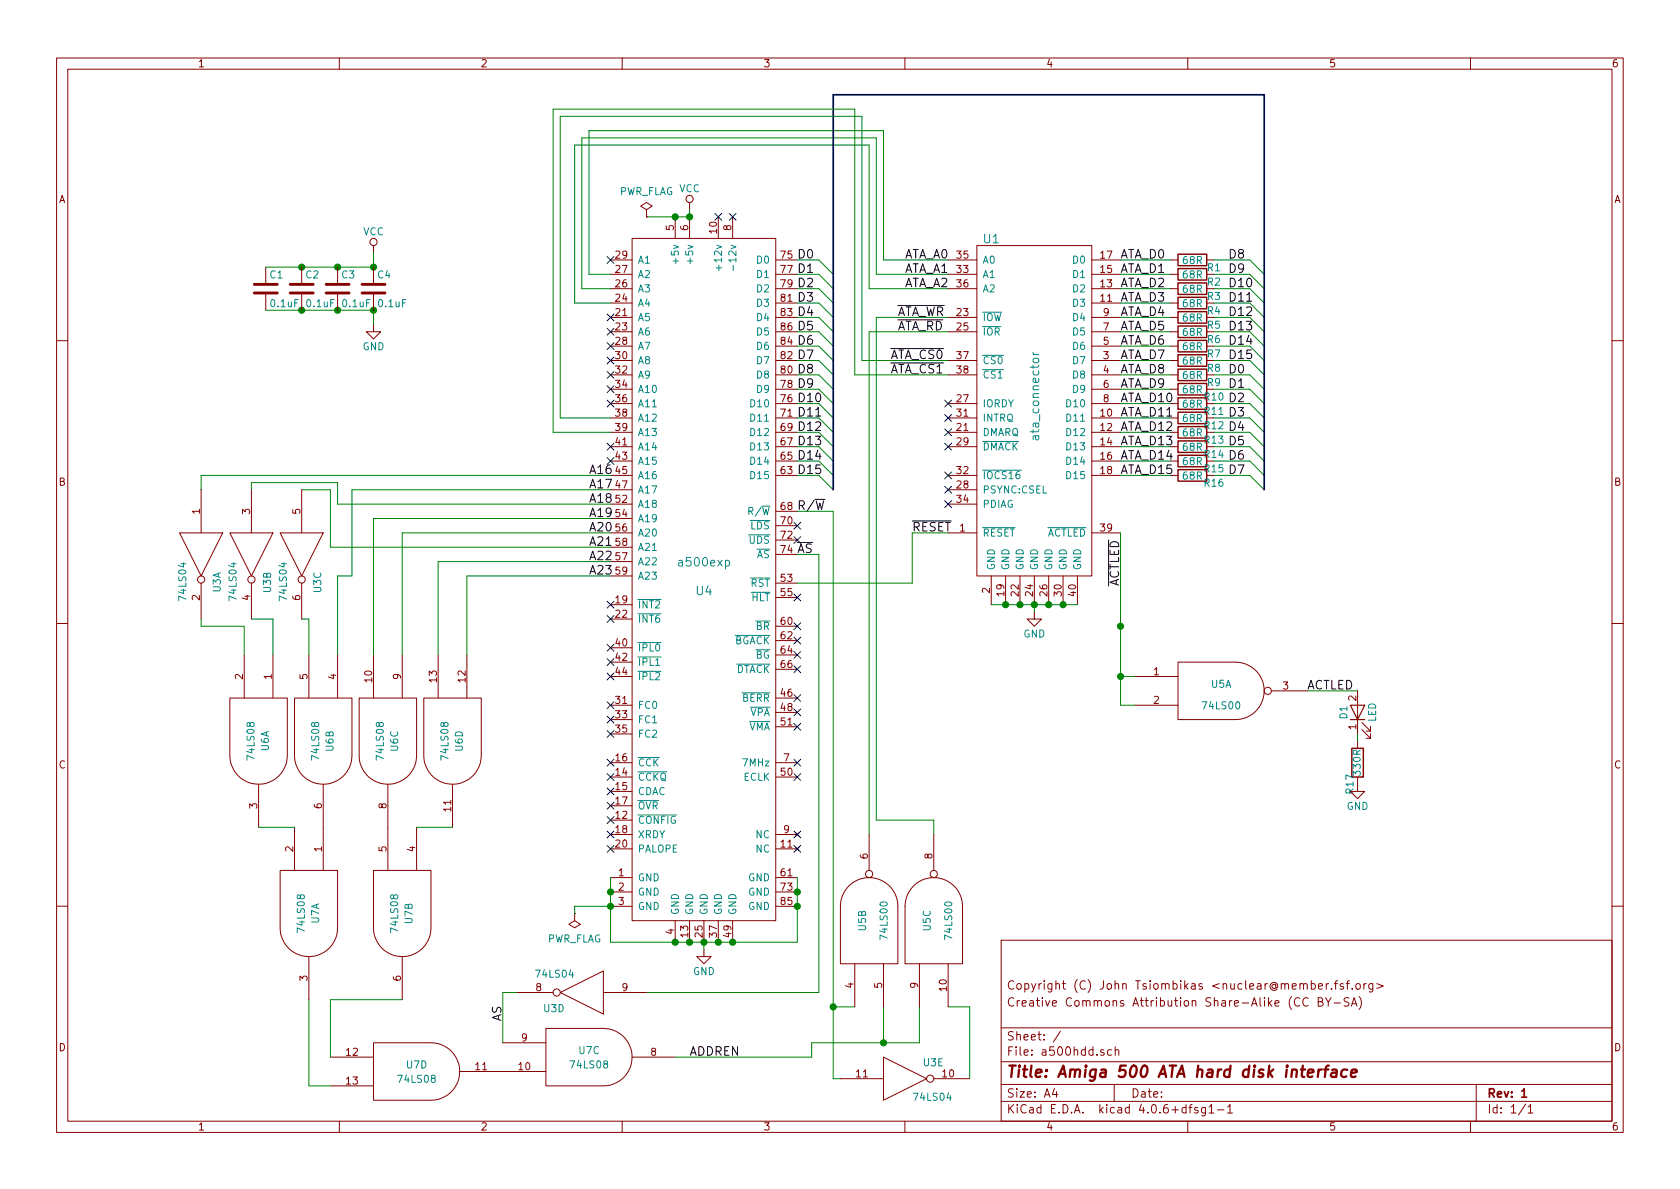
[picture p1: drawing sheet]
<svg xmlns="http://www.w3.org/2000/svg" width="297mm" height="210mm" viewBox="0 0 297 210" stroke-linecap="round" stroke-linejoin="round" font-family="sans-serif">
<g fill="none" stroke="#840000" stroke-width=".18">
<path d="M10 10.3h277v189.9h-277zM12 12.2h273v186.1h-273zM60 10.3v1.9M110 10.3v1.9M160 10.3v1.9M210 10.3v1.9M260 10.3v1.9M114.3 38.3h.1M114.3 37.1l1-.7-1-.6-1 .6 1 .7v1.2M119.4 38.3v3.9M121.9 35.8v1.3M121.9 38.3v3.9"/>
<path d="M127 38.3v3.9M129.5 38.3v3.9M47 47.2v2.8M47 52.1v2.8M53.3 47.2v2.8M53.3 52.1v2.8M59.7 47.2v2.8M59.7 52.1v2.8M66 57.4v1.3h1.3l-1.3 1.2-1.2-1.2h1.2M66 43.4v1.3M66 47.2v2.8M66 52.1v2.8"/>
<path d="M107.9 56.1h3.9M107.9 53.6h3.9M107.9 58.7h3.9M107.9 46h3.9M107.9 51h3.9M107.9 48.5h3.9M111.8 42.2h25.4v120.6h-25.4zM137.2 56.1h3.8M137.2 53.6h3.8M137.2 58.7h3.8M137.2 46h3.8M137.2 51h3.8"/>
<path d="M137.2 48.5h3.8M167.6 56.1h5.1M167.6 58.7h5.1M167.6 46h5.1M167.6 51h5.1M167.6 48.5h5.1M172.7 43.4h20.3v58.4h-20.3zM193 56.1h5.1M193 53.6h5.1M193 58.7h5.1M193 46h5.1M193 51h5.1"/>
<path d="M193 48.5h5.1M207 56.1h1.3M207 53.6h1.3M207 58.7h1.3M207 46h1.3M207 51h1.3M207 48.5h1.3M213.4 46h1.2M10 60.2h2M107.9 63.7h3.9M107.9 66.3h3.9M107.9 79h3.9"/>
<path d="M107.9 73.9h3.9M107.9 68.8h3.9M107.9 61.2h3.9M107.9 71.4h3.9M107.9 76.4h3.9M137.2 63.7h3.8M137.2 66.3h3.8M137.2 79h3.8M137.2 73.9h3.8M137.2 68.8h3.8M137.2 61.2h3.8M137.2 71.4h3.8"/>
<path d="M137.2 76.4h3.8M167.6 63.7h5.1M167.6 66.3h5.1M167.6 79h5.1M167.6 73.9h5.1M167.6 71.4h5.1M167.6 76.4h5.1M193 63.7h5.1M193 66.3h5.1M193 79h5.1M193 73.9h5.1M193 68.8h5.1"/>
<path d="M193 61.2h5.1M193 71.4h5.1M193 76.4h5.1M207 63.7h1.3M207 66.3h1.3M207 79h1.3M207 73.9h1.3M207 68.8h1.3M207 61.2h1.3M207 71.4h1.3M207 76.4h1.3M285 60.2h2"/>
<path d="M31.7 94.2h7.7l-3.8 7.6zM35.6 86.6v7.6M40.6 94.2h7.7l-3.9 7.6zM44.4 86.6v7.6M49.5 94.2h7.6l-3.8 7.6zM53.3 86.6v7.6M107.9 89.1h3.9M107.9 81.5h3.9M107.9 84.1h3.9M107.9 91.7h3.9M107.9 94.2h3.9M107.9 86.6h3.9"/>
<path d="M107.9 99.3h3.9M107.9 96.8h3.9M137.2 93h3.8M137.2 95.5h3.8M137.2 81.5h3.8M137.2 84.1h3.8M137.2 98h3.8M137.2 90.4h3.8M167.6 89.1h5.1M167.6 84.1h5.1M167.6 94.2h5.1M167.6 86.6h5.1"/>
<path d="M193 81.5h5.1M193 84.1h5.1M193 94.2h5.1M207 81.5h1.3M207 84.1h1.3M10 110.3h2M35.6 103.1v6.4M43.2 115.8v7.6M44.4 103.1v6.4M48.3 115.8v7.6M53.3 103.1v6.4M54.6 115.8v7.6"/>
<path d="M59.7 115.8v7.6M66 115.8v7.6M71.1 115.8v7.6M77.5 115.8v7.6M82.5 115.8v7.6M107.9 114.5h3.9M107.9 109.5h3.9M107.9 117.1h3.9M107.9 119.6h3.9M107.9 106.9h3.9M107.9 101.8h3.9M137.2 110.7h3.8"/>
<path d="M137.2 113.3h3.8M137.2 103.1h3.8M137.2 115.8h3.8M137.2 105.7h3.8M137.2 118.4h3.8M175.3 101.8v5.1M177.8 101.8v5.1M180.3 101.8v5.1M182.9 108.2v1.3h1.2l-1.2 1.2-1.3-1.2h1.3M182.9 101.8v5.1M185.4 101.8v5.1M188 101.8v5.1"/>
<path d="M190.5 101.8v5.1M200.7 119.6h7.6M208.3 117.1h10.1a5.1 5.1 0 0 1 5.1 5.1 5.1 5.1 0 0 1-5.1 5h-10.1zM285 110.3h2M40.6 133.6a5.1 5.1 0 0 0 5.1 5.1 5.1 5.1 0 0 0 5.1-5.1M40.6 133.6v-10.2h10.2v10.2M45.7 138.7v7.6M52.1 133.6a5.1 5.1 0 0 0 5 5.1 5.1 5.1 0 0 0 5.1-5.1M52.1 133.6v-10.2h10.1v10.2M57.1 138.7v15.2M63.5 133.6a5.1 5.1 0 0 0 5.1 5.1 5.1 5.1 0 0 0 5.1-5.1M63.5 133.6v-10.2h10.2v10.2"/>
<path d="M68.6 138.7v15.2M74.9 133.6a5.1 5.1 0 0 0 5.1 5.1 5.1 5.1 0 0 0 5.1-5.1M74.9 133.6v-10.2h10.2v10.2M80 138.7v7.6M107.9 134.9h3.9M107.9 137.4h3.9M107.9 124.7h3.9M107.9 127.2h3.9M107.9 139.9h3.9M107.9 129.8h3.9M137.2 134.9h3.8M137.2 137.4h3.8"/>
<path d="M137.2 128.5h3.8M137.2 123.4h3.8M137.2 126h3.8M200.7 124.7h7.6M224.8 122.2h6.3M240 137.4v2.5h1.3l-1.3 1.3-1.2-1.3h1.2M240 122.2v7.6M240 131.1v1.2M240.8 129l1.5 1.6v-.8v.8h-.7M240.8 127.8l1.5 1.5v-.8v.8h-.7M52.1 146.3v7.6M73.7 146.3v7.6"/>
<path d="M107.9 155.2h3.9M107.9 157.7h3.9M107.9 147.6h3.9M107.9 150.1h3.9M107.9 145h3.9M107.9 142.5h3.9M137.2 155.2h3.8M137.2 157.7h3.8M137.2 147.6h3.8M137.2 150.1h3.8M140.7 147.3l.6 .6M140.7 149.8l.6 .6"/>
<path d="M141.3 147.3l-.6 .6M141.3 149.8l-.6 .6M150.1 156.7a5.1 5.1 0 0 1 5.5-1.1 5.1 5.1 0 0 1 3.1 4.7v10.1h-10.1v-10.1a5.1 5.1 0 0 1 1.5-3.6zM153.7 147.6v6.3M161.5 156.7a5.1 5.1 0 0 1 5.5-1.1 5.1 5.1 0 0 1 3.2 4.7v10.1h-10.2v-10.1a5.1 5.1 0 0 1 1.5-3.6zM165.1 147.6v6.3M10 160.2h2M49.5 164.1a5.1 5.1 0 0 0 5.1 5.1 5.1 5.1 0 0 0 5.1-5.1M49.5 164.1v-10.2h10.2v10.2M54.6 169.2v7.6M66 164.1a5.1 5.1 0 0 0 5.1 5.1 5.1 5.1 0 0 0 5.1-5.1M66 164.1v-10.2h10.2v10.2"/>
<path d="M71.1 169.2v7.6M91.4 175.5h6.4M99.1 175.5l7.6-3.8v7.6zM101.6 161.5h.1M101.6 161.5v1.3l1 .6-1 .7-1-.7 1-.6M106.7 175.5h7.6M107.9 160.3h3.9M119.4 162.8v3.8M121.9 162.8v3.8M124.5 167.9v1.3h1.2l-1.2 1.2-1.3-1.2h1.3M124.5 162.8v3.8M127 162.8v3.8"/>
<path d="M129.5 162.8v3.8M137.2 160.3h3.8M151.1 170.4v7.6M156.2 170.4v7.6M162.6 170.4v7.6M167.6 170.4v7.6M177 166.3h108v32h-108zM229.8 176.6a.7 .7 0 0 0-.9 .2 .7 .7 0 0 0 .1 .9 .55 .55 0 0 0 .8 .1M231.3 176.6a.7 .7 0 0 0-.9 .2 .7 .7 0 0 0 .1 .9 .55 .55 0 0 0 .8 .1M233.1 177.1h.5l.2-.1 .1-.3-.3-.3h-.5v1.5h.6l.2-.3a.41 .41 0 0 0-.3-.5M233.1 174.4l.7-.1v-.3l-.5-.1-.2 .2 .1 .7h.6M234.4 176.4l.4 .8 .6-.8"/>
<path d="M234.5 173.9v1M234.8 177.2v.7M234.9 173.9l-.4 .3M235.4 174.8v.1M235.9 177.4h1.1M235.9 173.9h.6M236.5 173.4l-.4 .3v1.2M237.5 174a.37 .37 0 0 0-.6 .1l.1 .3 .5 .1 .1 .1-.2 .3-.5-.1M238 173.9h.6M238.5 176.5l-.6-.1-.3 .3 .1 .3 .7 .4v.4a.62 .62 0 0 1-.8 0M238.6 173.4l-.4 .3v1.2M238.9 177.9l.5-1.5 .5 1.5"/>
<path d="M239.1 177.5h.7M239.1 174.8v.1M239.8 174.1l.2-.2 .4 .2 .1 .5-.1 .2-.4 .1-.2-.1zM240.3 176.2a1.71 1.71 0 0 1 0 2.3M241.1 173.9v1M241.6 173.9l-.5 .3M242.7 173.9v1.4l-.3 .1h-.3M242.7 174l-.4-.1-.3 .3 .1 .6 .2 .1 .4-.1M243.4 173.9l1.2 .5-1.2 .4M285 160.2h2M58.4 186.9h7.6M58.4 192h7.6"/>
<path d="M60 198.3v1.9M76.2 184.4h-10.2v10.2h10.2M76.3 184.4a5.1 5.1 0 0 1 5 5.1 5.1 5.1 0 0 1-5 5.1M81.3 189.5h15.2M88.9 184.4h7.6M106.7 181.9h-10.2v10.1h10.2M106.7 181.9a5.1 5.1 0 0 1 5.1 5 5.1 5.1 0 0 1-5.1 5.1M110 198.3v1.9M111.8 186.9h7.6M148.6 190.7h7.6M156.2 186.9l7.6 3.8-7.6 3.9zM160 198.3v1.9"/>
<path d="M165.1 190.7h6.3M177 194.8h108M177 191.8h108M177 187.8h108M177 181.8h108M186.4 192.5l-.3 1h.9M186.8 193v1M187.5 182.3l-1.3 2M195.2 185.7a.37 .37 0 0 0-.6 .1l.1 .2 .5 .2v.1l-.2 .3-.4-.1M196.5 185.7l-.4-.1-.3 .3 .1 .6 .2 .1 .4-.1M197 191.8v3M197.2 185.7l.2-.1 .4 .1v.9"/>
<path d="M197.2 185.1v1.5M210 198.3v1.9M210.2 195.8h.6M210.8 195.3l-.4 .2v1.3M211.8 195.9a.37 .37 0 0 0-.6 .1l.1 .3 .5 .1 .1 .1-.3 .3-.4-.1M213.1 195.8v1.4l-.2 .1h-.4M213.1 195.9l-.4-.1-.3 .3 .1 .6 .2 .1 .4-.1M213.8 195.8l.4-.5v1.5M213.8 196.8h.8M215.3 196.3h1.1M217 195.8l.5-.5v1.5M217 196.8h.9"/>
<path d="M260 198.3v1.9M261 191.8v6.5M269.7 195.2l-1.2 2M270.2 195.8l.4-.5v1.5M270.2 196.8h.8"/>
<circle cx="121.9" cy="35.2" r=".63"/>
<circle cx="66" cy="42.8" r=".63"/>
<circle cx="35.6" cy="102.5" r=".63"/>
<circle cx="44.4" cy="102.5" r=".63"/>
<circle cx="53.3" cy="102.5" r=".63"/>
<circle cx="224.2" cy="122.2" r=".63"/>
<circle cx="153.7" cy="154.6" r=".63"/>
<circle cx="165.1" cy="154.6" r=".63"/>
<circle cx="98.4" cy="175.5" r=".63"/>
<circle cx="164.5" cy="190.7" r=".63"/>
</g>
<path d="M269.1 194h.8" fill="none" stroke="#840000" stroke-width=".3"/>
<path d="M233.1 189.1l-.1 1.3M233.7 189.1a.54 .54 0 0 0-.6 .4M234.1 189.1h.8M234.9 188.4l-.3 .1-.2 .2-.2 1.7M235.5 189.2h.8l-.1 1.2M236.3 189.6l-.7 .1a.4 .4 0 0 0-.3 .3 .4 .4 0 0 0 .3 .4l.6-.1M238.2 189.2a.7 .7 0 0 0-1 .3v.8l.3 .1 .5-.1M238.9 189.8l1-.2-.1-.4-.6-.1-.3 .3v.9l.2 .1 .6-.1" fill="none" stroke="#840000" stroke-width=".41"/>
<g fill="none" stroke="#008484" stroke-width=".18">
<path d="M127.1 46.9v.9M129.6 46.9v.9M173.7 55.2h3.4M173.7 57.8h3.2M173.7 62.8h3.7M173.7 65.4h3.7M173.7 78.1h6.4M182.7 62.3v.3l.3 .1M182.7 62.7h1M132.3 94.6h3.8M132.6 92h3.5M173.7 93.3h5.8"/>
<path d="M173.7 83.2h6.9M185.3 93.3h6.7M112.8 113.6h4.1M112.8 108.6h4.1M112.8 116.2h4.1M112.8 118.7h4.1M112.8 106h4.1M130 112.4h6.1M130.3 117.4h5.8M132.7 102.2h3.4M132.8 104.7h3.3M112.8 136.5h5.1"/>
<path d="M112.8 134h3.8M131.2 122.5h4.9M132.5 127.6h3.6M132.7 125.1h3.4M112.8 144.1h6.9M112.8 141.6h3.7"/>
</g>
<g fill="none" stroke="#000084" stroke-width=".18">
<path d="M126.4 37.7l1.2 1.3M127.6 37.7l-1.2 1.3M128.9 37.7l1.2 1.3M130.1 37.7l-1.2 1.3M107.3 45.4l1.3 1.2M107.3 55.5l1.3 1.2M107.3 58.1l1.3 1.2M108.6 45.4l-1.3 1.2M108.6 55.5l-1.3 1.2M108.6 58.1l-1.3 1.2M107.3 60.6l1.3 1.2M107.3 63.1l1.3 1.3"/>
<path d="M107.3 65.7l1.3 1.2M107.3 68.2l1.3 1.2M107.3 70.8l1.3 1.2M107.3 78.4l1.3 1.2M108.6 60.6l-1.3 1.2M108.6 63.1l-1.3 1.3M108.6 65.7l-1.3 1.2M108.6 68.2l-1.3 1.2M108.6 70.8l-1.3 1.2M108.6 78.4l-1.3 1.2M167 70.8l1.2 1.2M167 73.3l1.2 1.2"/>
<path d="M167 75.8l1.2 1.3M167 78.4l1.2 1.2M168.2 70.8l-1.2 1.2M168.2 73.3l-1.2 1.2M168.2 75.8l-1.2 1.3M168.2 78.4l-1.2 1.2M107.3 80.9l1.3 1.2M108.6 80.9l-1.3 1.2M140.4 92.3l1.2 1.3M140.4 94.9l1.2 1.2M141.6 92.3l-1.2 1.3M141.6 94.9l-1.2 1.2"/>
<path d="M167 83.5l1.2 1.2M167 86l1.2 1.2M167 88.5l1.2 1.3M168.2 83.5l-1.2 1.2M168.2 86l-1.2 1.2M168.2 88.5l-1.2 1.3M107.3 106.3l1.3 1.2M107.3 108.9l1.3 1.2M107.3 113.9l1.3 1.3M107.3 116.5l1.3 1.2M107.3 119l1.3 1.2M108.6 106.3l-1.3 1.2"/>
<path d="M108.6 108.9l-1.3 1.2M108.6 113.9l-1.3 1.3M108.6 116.5l-1.3 1.2M108.6 119l-1.3 1.2M140.4 105l1.2 1.3M140.4 110.1l1.2 1.2M140.4 112.7l1.2 1.2M140.4 115.2l1.2 1.2M140.4 117.7l1.2 1.3M141.6 110.1l-1.2 1.2M141.6 112.7l-1.2 1.2M141.6 115.2l-1.2 1.2"/>
<path d="M141.6 105l-1.2 1.3M141.6 117.7l-1.2 1.3M107.3 124.1l1.3 1.2M107.3 126.6l1.3 1.3M107.3 129.2l1.3 1.2M107.3 134.3l1.3 1.2M107.3 136.8l1.3 1.2M107.3 139.3l1.3 1.3M108.6 124.1l-1.3 1.2M108.6 126.6l-1.3 1.3M108.6 129.2l-1.3 1.2M108.6 134.3l-1.3 1.2"/>
<path d="M108.6 136.8l-1.3 1.2M108.6 139.3l-1.3 1.3M140.4 134.3l1.2 1.2M140.4 136.8l1.2 1.2M140.4 122.8l1.2 1.2M140.4 125.4l1.2 1.2M140.4 127.9l1.2 1.2M141.6 134.3l-1.2 1.2M141.6 136.8l-1.2 1.2M141.6 122.8l-1.2 1.2M141.6 125.4l-1.2 1.2M141.6 127.9l-1.2 1.2"/>
<path d="M107.3 141.9l1.3 1.2M107.3 144.4l1.3 1.2M107.3 147l1.3 1.2M107.3 149.5l1.3 1.2M108.6 141.9l-1.3 1.2M108.6 144.4l-1.3 1.2M108.6 147l-1.3 1.2M108.6 149.5l-1.3 1.2M140.4 147l1.2 1.2M140.4 149.5l1.2 1.2M141.6 147l-1.2 1.2M141.6 149.5l-1.2 1.2"/>
</g>
<path d="M158.7 54h8.3M158.7 56.6h8M157.5 61.6h9.3M157.5 64.2h9.3M144.1 88.3h1.7M161.3 92.1h6.9M196 95.5v8.1" fill="none" stroke="#000" stroke-width=".18"/>
<g fill="none" stroke="#008400" stroke-width=".18">
<path d="M121.9 37.1v1.2h-7.6M47 54.9h19v2.5M66 44.7v2.5h-19M141 46h3.8l2.5 2.5M141 48.5h3.8l2.5 2.5M141 51h3.8l2.5 2.6M141 53.6h3.8l2.5 2.5M141 56.1h3.8l2.5 2.6M141 58.7h3.8l2.5 2.5M167.6 46h-11.4v-22.9h-52.1v25.4h3.8M167.6 48.5h-12.7v-24.1h-52v26.6h5M167.6 51h-13.9v-25.4h-52.1v28h6.3"/>
<path d="M167.6 56.1h-12.7v88.9h10.2v2.6M167.6 58.7h-13.9v88.9M198.1 46h8.9M198.1 48.5h8.9M198.1 51h8.9M198.1 53.6h8.9M198.1 56.1h8.9M198.1 58.7h8.9M214.6 46h6.4l2.5 2.5M214.6 48.5h6.4l2.5 2.5M214.6 51h6.4l2.5 2.6M214.6 53.6h6.4l2.5 2.5"/>
<path d="M214.6 56.1h6.4l2.5 2.6M214.6 58.7h6.4l2.5 2.5M141 61.2h3.8l2.5 2.5M141 63.7h3.8l2.5 2.6M141 66.3h3.8l2.5 2.5M141 68.8h3.8l2.5 2.6M141 71.4h3.8l2.5 2.5M141 73.9h3.8l2.5 2.5M141 76.4h3.8l2.5 2.6M141 79h3.8l2.5 2.5M167.6 63.7h-15.2v-43.1h-53.3v53.3h8.8M167.6 66.3h-16.5v-47h-53.3v57.1h10.1"/>
<path d="M198.1 61.2h8.9M198.1 63.7h8.9M198.1 66.3h8.9M198.1 68.8h8.9M198.1 71.4h8.9M198.1 73.9h8.9M198.1 76.4h8.9M198.1 79h8.9M214.6 61.2h6.4l2.5 2.5M214.6 63.7h6.4l2.5 2.6M214.6 66.3h6.4l2.5 2.5M214.6 68.8h6.4l2.5 2.6"/>
<path d="M214.6 71.4h6.4l2.5 2.5M214.6 73.9h6.4l2.5 2.5M214.6 76.4h6.4l2.5 2.6M214.6 79h6.4l2.5 2.5M44.4 86.6v-1.3h15.3v3.8h48.2M53.3 86.6h5.1v10.2h49.5M107.9 84.1h-72.3v2.5M107.9 86.6h-45.7v15.2h-2.5v14M107.9 91.7h-41.9v24.1M107.9 94.2h-36.8v21.6M107.9 99.3h-30.4v16.5M141 81.5h3.8l2.5 2.6"/>
<path d="M141 84.1h3.8l2.5 2.5M141 90.4h6.3v100.3h1.3M141 98h3.8v77.5h-30.5M167.6 94.2h-6.3v8.9h-20.3M198.1 81.5h8.9M198.1 84.1h8.9M198.1 94.2v30.5h2.6M214.6 81.5h6.4l2.5 2.6M214.6 84.1h6.4l2.5 2.5M35.6 109.5v1.2h7.6v5.1M44.4 109.5h3.9v6.3M53.3 109.5h1.3v6.3"/>
<path d="M107.9 101.8h-25.4v14M175.3 106.9h15.2M182.9 106.9v1.3M198.1 119.6h2.6M231.1 122.2h8.9M240 129.8v1.3M45.7 146.3h6.4M73.7 146.3h6.3M107.9 155.2v11.4h33.1v-11.4M54.6 176.8v15.2h3.8M71.1 176.8h-12.7v10.1M91.4 175.5h-2.5v8.9"/>
<path d="M107.9 160.3h-6.3v1.2M124.5 166.6v1.3M147.3 178h3.8M156.2 178v6.4M162.6 178v6.4h-19.1v2.5h-24.1M167.6 178h3.8v12.7"/>
</g>
<g fill="#008400" stroke="#008400" stroke-width=".25">
<circle cx="177.8" cy="106.9" r=".51"/>
<circle cx="180.3" cy="106.9" r=".51"/>
<circle cx="182.9" cy="106.9" r=".51"/>
<circle cx="185.4" cy="106.9" r=".51"/>
<circle cx="188" cy="106.9" r=".51"/>
<circle cx="108" cy="157.7" r=".51"/>
<circle cx="108" cy="160.3" r=".51"/>
<circle cx="119.4" cy="166.6" r=".51"/>
<circle cx="121.9" cy="166.6" r=".51"/>
<circle cx="124.5" cy="166.6" r=".51"/>
<circle cx="127" cy="166.6" r=".51"/>
<circle cx="129.5" cy="166.6" r=".51"/>
<circle cx="141" cy="160.3" r=".51"/>
<circle cx="141" cy="157.7" r=".51"/>
<circle cx="156.2" cy="184.4" r=".51"/>
<circle cx="147.3" cy="178" r=".51"/>
<circle cx="121.9" cy="38.3" r=".51"/>
<circle cx="198.1" cy="119.6" r=".51"/>
<circle cx="198.1" cy="110.7" r=".51"/>
<circle cx="119.4" cy="38.3" r=".51"/>
<circle cx="59.7" cy="47.2" r=".51"/>
<circle cx="53.3" cy="47.2" r=".51"/>
<circle cx="66" cy="47.2" r=".51"/>
<circle cx="53.3" cy="54.9" r=".51"/>
<circle cx="59.7" cy="54.9" r=".51"/>
<circle cx="66" cy="54.9" r=".51"/>
</g>
<g fill="none" stroke="#840000" stroke-width=".25">
<path d="M208.3 45h5.1v2h-5.1zM208.3 47.5h5.1v2h-5.1zM208.3 50h5.1v2.1h-5.1zM208.3 52.6h5.1v2h-5.1zM208.3 55.1h5.1v2h-5.1zM208.3 57.7h5.1v2h-5.1zM208.3 60.2h5.1v2h-5.1zM208.3 62.7h5.1v2.1h-5.1zM208.3 65.3h5.1v2h-5.1zM208.3 67.8h5.1v2h-5.1zM208.3 70.4h5.1v2h-5.1zM208.3 72.9h5.1v2h-5.1z"/>
<path d="M208.3 75.4h5.1v2.1h-5.1zM208.3 78h5.1v2h-5.1zM208.3 80.5h5.1v2h-5.1zM208.3 83.1h5.1v2h-5.1zM239 132.3h2v5.1h-2z"/>
</g>
<path d="M147.3 86.6v-69.8h76.2v69.8" fill="none" stroke="#000084" stroke-width=".3"/>
<path d="M238.8 124.7h2.5l-1.3 2.5zM238.8 127.2h2.5" fill="none" stroke="#840000" stroke-width=".2"/>
<path d="M45 51.8h4M45 50.3h4M51.3 51.8h4.1M51.3 50.3h4.1M57.7 51.8h4M57.7 50.3h4M64 51.8h4.1M64 50.3h4.1" fill="none" stroke="#840000" stroke-width=".51"/>
<text font-size="2.8" fill="#840000" x="178" y="190.5">Title: Amiga 500 ATA hard disk interface</text>
<g font-size="2.1">
<text x="141" y="45.7">D0</text>
<text x="160" y="45.7">ATA_A0</text>
<text x="198.1" y="45.7">ATA_D0</text>
<text x="217.2" y="45.7">D8</text>
<text x="141" y="48.3">D1</text>
<text x="141" y="50.8">D2</text>
<text x="141" y="53.3">D3</text>
<text x="160" y="48.3">ATA_A1</text>
<text x="160" y="50.8">ATA_A2</text>
<text x="198.1" y="48.3">ATA_D1</text>
<text x="198.1" y="50.8">ATA_D2</text>
<text x="198.1" y="53.3">ATA_D3</text>
<text x="217.2" y="48.3">D9</text>
<text x="217.2" y="50.8">D10</text>
<text x="217.2" y="53.3">D11</text>
<text x="141" y="55.9">D4</text>
<text x="141" y="58.4">D5</text>
<text x="158.7" y="55.9">ATA_WR</text>
<text x="158.7" y="58.4">ATA_RD</text>
<text x="198.1" y="55.9">ATA_D4</text>
<text x="198.1" y="58.4">ATA_D5</text>
<text x="217.2" y="55.9">D12</text>
<text x="217.2" y="58.4">D13</text>
<text x="141" y="61">D6</text>
<text x="141" y="63.5">D7</text>
<text x="157.5" y="63.5">ATA_CS0</text>
<text x="198.1" y="61">ATA_D6</text>
<text x="198.1" y="63.5">ATA_D7</text>
<text x="217.2" y="61">D14</text>
<text x="217.2" y="63.5">D15</text>
<text x="141" y="66">D8</text>
<text x="141" y="68.6">D9</text>
<text x="141" y="71.1">D10</text>
<text x="157.5" y="66">ATA_CS1</text>
<text x="198.1" y="66">ATA_D8</text>
<text x="198.1" y="68.6">ATA_D9</text>
<text x="198.1" y="71.1">ATA_D10</text>
<text x="217.2" y="66">D0</text>
<text x="217.2" y="68.6">D1</text>
<text x="217.2" y="71.1">D2</text>
<text x="141" y="73.7">D11</text>
<text x="141" y="76.2">D12</text>
<text x="198.1" y="73.7">ATA_D11</text>
<text x="198.1" y="76.2">ATA_D12</text>
<text x="217.2" y="73.7">D3</text>
<text x="217.2" y="76.2">D4</text>
<text x="104.1" y="83.8">A16</text>
<text x="141" y="78.7">D13</text>
<text x="141" y="81.3">D14</text>
<text x="141" y="83.8">D15</text>
<text x="198.1" y="78.7">ATA_D13</text>
<text x="198.1" y="81.3">ATA_D14</text>
<text x="198.1" y="83.8">ATA_D15</text>
<text x="217.2" y="78.7">D5</text>
<text x="217.2" y="81.3">D6</text>
<text x="217.2" y="83.8">D7</text>
<text x="104.1" y="86.4">A17</text>
<text x="104.1" y="88.9">A18</text>
<text x="104.1" y="91.4">A19</text>
<text x="104.1" y="94">A20</text>
<text x="141" y="90.2">R/W</text>
<text x="161.3" y="94">RESET</text>
<text x="104.1" y="96.5">A21</text>
<text x="104.1" y="99.1">A22</text>
<text x="104.1" y="101.6">A23</text>
<text x="141" y="97.8">AS</text>
<text x="197.9" y="104.1" transform="rotate(-90 197.9 104.1)">ACTLED</text>
<text x="231.1" y="121.9">ACTLED</text>
<text x="88.6" y="180.6" transform="rotate(-90 88.6 180.6)">AS</text>
<text x="121.9" y="186.7">ADDREN</text>
</g>
<g font-size="2.1" fill="#008484">
<text x="173.9" y="43">U1</text>
<text x="183.7" y="77.3" transform="rotate(-90 183.7 77.3)">ata_connector</text>
<text x="120.3" y="100.2">a500exp</text>
<text x="123.1" y="105.3">U4</text>
</g>
<g font-size="2.1" fill="#840000">
<text x="178" y="178">Creative Commons Attribution Share-Alike (CC BY-SA)</text>
<text x="178" y="175">Copyright (C) John Tsiombikas &lt;nuclear@member.fsf.org&gt;</text>
<text x="178" y="184">Sheet: /</text>
<text x="178" y="186.7">File: a500hdd.sch</text>
<text x="178" y="196.9">KiCad E.D.A. kicad 4.0.6+dfsg1-1</text>
<text x="178" y="194.1">Size: A4</text>
<text x="200" y="194.1">Date:</text>
<text x="263" y="194.1">Rev: 1</text>
<text x="263" y="196.9">Id: 1/1</text>
</g>
<g font-size="1.8" fill="#840000">
<text x="35" y="11.9">1</text>
<text x="85" y="11.9">2</text>
<text x="135" y="11.9">3</text>
<text x="185" y="11.9">4</text>
<text x="235" y="11.9">5</text>
<text x="285" y="11.9">6</text>
<text x="10.4" y="35.9">A</text>
<text x="285.4" y="35.9">A</text>
<text x="119.1" y="40.7" transform="rotate(-90 119.1 40.7)">5</text>
<text x="121.7" y="40.7" transform="rotate(-90 121.7 40.7)">6</text>
<text x="126.7" y="41.2" transform="rotate(-90 126.7 41.2)">10</text>
<text x="129.3" y="40.7" transform="rotate(-90 129.3 40.7)">8</text>
<text x="108.9" y="45.7">29</text>
<text x="138.1" y="45.7">75</text>
<text x="169.2" y="45.7">35</text>
<text x="194.6" y="45.7">17</text>
<text x="213.5" y="47.9">R1</text>
<text x="108.9" y="53.3">24</text>
<text x="108.9" y="50.8">26</text>
<text x="108.9" y="48.3">27</text>
<text x="138.1" y="53.3">81</text>
<text x="138.1" y="48.3">77</text>
<text x="138.1" y="50.8">79</text>
<text x="169.2" y="48.3">33</text>
<text x="169.2" y="50.8">36</text>
<text x="194.6" y="53.3">11</text>
<text x="194.6" y="50.8">13</text>
<text x="194.6" y="48.3">15</text>
<text x="213.5" y="50.5">R2</text>
<text x="213.5" y="53">R3</text>
<text x="108.9" y="55.9">21</text>
<text x="108.9" y="58.4">23</text>
<text x="138.1" y="55.9">83</text>
<text x="138.1" y="58.4">86</text>
<text x="169.2" y="55.9">23</text>
<text x="169.2" y="58.4">25</text>
<text x="195.1" y="58.4">7</text>
<text x="195.1" y="55.9">9</text>
<text x="213.5" y="55.6">R4</text>
<text x="213.5" y="58.1">R5</text>
<text x="108.9" y="63.5">30</text>
<text x="108.9" y="61">28</text>
<text x="138.1" y="63.5">82</text>
<text x="138.1" y="61">84</text>
<text x="169.2" y="63.5">37</text>
<text x="195.1" y="63.5">3</text>
<text x="195.1" y="61">5</text>
<text x="213.5" y="60.6">R6</text>
<text x="213.5" y="63.2">R7</text>
<text x="213.5" y="65.7">R8</text>
<text x="108.9" y="66">32</text>
<text x="108.9" y="68.6">34</text>
<text x="108.9" y="71.1">36</text>
<text x="138.1" y="66">80</text>
<text x="138.1" y="71.1">76</text>
<text x="138.1" y="68.6">78</text>
<text x="169.2" y="71.1">27</text>
<text x="169.2" y="66">38</text>
<text x="195.1" y="66">4</text>
<text x="195.1" y="68.6">6</text>
<text x="195.1" y="71.1">8</text>
<text x="213" y="70.8">R10</text>
<text x="213.5" y="68.3">R9</text>
<text x="108.9" y="73.7">38</text>
<text x="108.9" y="76.2">39</text>
<text x="138.1" y="73.7">71</text>
<text x="138.1" y="76.2">69</text>
<text x="169.2" y="76.2">21</text>
<text x="169.2" y="73.7">31</text>
<text x="194.6" y="73.7">10</text>
<text x="194.6" y="76.2">12</text>
<text x="213" y="73.3">R11</text>
<text x="213" y="75.9">R12</text>
<text x="108.9" y="78.7">41</text>
<text x="108.9" y="81.3">43</text>
<text x="108.9" y="83.8">45</text>
<text x="138.1" y="83.8">63</text>
<text x="138.1" y="81.3">65</text>
<text x="138.1" y="78.7">67</text>
<text x="169.2" y="83.8">32</text>
<text x="169.2" y="78.7">29</text>
<text x="194.6" y="78.7">14</text>
<text x="194.6" y="81.3">16</text>
<text x="194.6" y="83.8">18</text>
<text x="213" y="78.4">R13</text>
<text x="213" y="81">R14</text>
<text x="213" y="83.5">R15</text>
<text x="10.4" y="85.9">B</text>
<text x="108.9" y="88.9">52</text>
<text x="108.9" y="86.4">47</text>
<text x="169.2" y="88.9">34</text>
<text x="169.2" y="86.4">28</text>
<text x="285.4" y="85.9">B</text>
<text x="35.3" y="90.9" transform="rotate(-90 35.3 90.9)">1</text>
<text x="44.2" y="90.9" transform="rotate(-90 44.2 90.9)">3</text>
<text x="53.1" y="90.9" transform="rotate(-90 53.1 90.9)">5</text>
<text x="108.9" y="91.4">54</text>
<text x="108.9" y="94">56</text>
<text x="138.1" y="92.7">70</text>
<text x="138.1" y="95.2">72</text>
<text x="138.1" y="90.2">68</text>
<text x="169.7" y="94">1</text>
<text x="194.6" y="94">39</text>
<text x="108.9" y="99.1">57</text>
<text x="108.9" y="96.5">58</text>
<text x="108.9" y="101.6">59</text>
<text x="138.1" y="97.8">74</text>
<text x="35.3" y="106.1" transform="rotate(-90 35.3 106.1)">2</text>
<text x="44.2" y="106.1" transform="rotate(-90 44.2 106.1)">4</text>
<text x="53.1" y="106.1" transform="rotate(-90 53.1 106.1)">6</text>
<text x="108.9" y="106.7">19</text>
<text x="138.1" y="102.9">53</text>
<text x="138.1" y="105.4">55</text>
<text x="175" y="104.9" transform="rotate(-90 175 104.9)">2</text>
<text x="177.5" y="105.4" transform="rotate(-90 177.5 105.4)">19</text>
<text x="180.1" y="105.4" transform="rotate(-90 180.1 105.4)">22</text>
<text x="182.6" y="105.4" transform="rotate(-90 182.6 105.4)">24</text>
<text x="185.2" y="105.4" transform="rotate(-90 185.2 105.4)">26</text>
<text x="187.7" y="105.4" transform="rotate(-90 187.7 105.4)">30</text>
<text x="190.2" y="105.4" transform="rotate(-90 190.2 105.4)">40</text>
<text x="108.9" y="109.2">22</text>
<text x="138.1" y="110.5">60</text>
<text x="138.1" y="113">62</text>
<text x="108.9" y="114.3">40</text>
<text x="108.9" y="116.8">42</text>
<text x="108.9" y="119.4">44</text>
<text x="138.1" y="115.6">64</text>
<text x="138.1" y="118.1">66</text>
<text x="204" y="119.4">1</text>
<text x="42.9" y="120.1" transform="rotate(-90 42.9 120.1)">2</text>
<text x="48" y="120.1" transform="rotate(-90 48 120.1)">1</text>
<text x="54.4" y="120.1" transform="rotate(-90 54.4 120.1)">5</text>
<text x="59.4" y="120.1" transform="rotate(-90 59.4 120.1)">4</text>
<text x="65.8" y="120.6" transform="rotate(-90 65.8 120.6)">10</text>
<text x="70.9" y="120.1" transform="rotate(-90 70.9 120.1)">9</text>
<text x="77.2" y="120.6" transform="rotate(-90 77.2 120.6)">13</text>
<text x="82.3" y="120.6" transform="rotate(-90 82.3 120.6)">12</text>
<text x="108.9" y="124.5">31</text>
<text x="138.1" y="123.2">46</text>
<text x="138.1" y="125.7">48</text>
<text x="204" y="124.5">2</text>
<text x="226.8" y="121.9">3</text>
<text x="239.8" y="123.9" transform="rotate(-90 239.8 123.9)">2</text>
<text x="108.9" y="127">33</text>
<text x="108.9" y="129.5">35</text>
<text x="138.1" y="128.3">51</text>
<text x="239.8" y="129" transform="rotate(-90 239.8 129)">1</text>
<text x="10.4" y="135.9">C</text>
<text x="108.9" y="137.2">14</text>
<text x="108.9" y="134.6">16</text>
<text x="138.1" y="137.2">50</text>
<text x="138.6" y="134.6">7</text>
<text x="285.4" y="135.9">C</text>
<text x="45.5" y="143" transform="rotate(-90 45.5 143)">3</text>
<text x="56.9" y="143" transform="rotate(-90 56.9 143)">6</text>
<text x="68.3" y="143" transform="rotate(-90 68.3 143)">8</text>
<text x="79.8" y="143.5" transform="rotate(-90 79.8 143.5)">11</text>
<text x="108.9" y="139.7">15</text>
<text x="108.9" y="142.2">17</text>
<text x="108.9" y="149.9">20</text>
<text x="108.9" y="144.8">12</text>
<text x="108.9" y="147.3">18</text>
<text x="138.1" y="149.9">11</text>
<text x="138.6" y="147.3">9</text>
<text x="51.8" y="150.6" transform="rotate(-90 51.8 150.6)">2</text>
<text x="56.9" y="150.6" transform="rotate(-90 56.9 150.6)">1</text>
<text x="68.3" y="150.6" transform="rotate(-90 68.3 150.6)">5</text>
<text x="73.4" y="150.6" transform="rotate(-90 73.4 150.6)">4</text>
<text x="109.4" y="154.9">1</text>
<text x="138.1" y="154.9">61</text>
<text x="153.4" y="151.9" transform="rotate(-90 153.4 151.9)">6</text>
<text x="164.8" y="151.9" transform="rotate(-90 164.8 151.9)">8</text>
<text x="109.4" y="157.5">2</text>
<text x="109.4" y="160">3</text>
<text x="138.1" y="157.5">73</text>
<text x="138.1" y="160">85</text>
<text x="119.1" y="165.2" transform="rotate(-90 119.1 165.2)">4</text>
<text x="121.7" y="165.7" transform="rotate(-90 121.7 165.7)">13</text>
<text x="124.2" y="165.7" transform="rotate(-90 124.2 165.7)">25</text>
<text x="126.7" y="165.7" transform="rotate(-90 126.7 165.7)">37</text>
<text x="129.3" y="165.7" transform="rotate(-90 129.3 165.7)">49</text>
<text x="54.4" y="173.5" transform="rotate(-90 54.4 173.5)">3</text>
<text x="70.9" y="173.5" transform="rotate(-90 70.9 173.5)">6</text>
<text x="94.8" y="175.3">8</text>
<text x="110" y="175.3">9</text>
<text x="150.9" y="174.7" transform="rotate(-90 150.9 174.7)">4</text>
<text x="156" y="174.7" transform="rotate(-90 156 174.7)">5</text>
<text x="162.3" y="174.7" transform="rotate(-90 162.3 174.7)">9</text>
<text x="167.4" y="175.2" transform="rotate(-90 167.4 175.2)">10</text>
<text x="10.4" y="185.9">D</text>
<text x="92.2" y="184.1">9</text>
<text x="285.4" y="185.9">D</text>
<text x="61.3" y="186.7">12</text>
<text x="61.3" y="191.8">13</text>
<text x="84.1" y="189.2">11</text>
<text x="91.7" y="189.2">10</text>
<text x="115.1" y="186.7">8</text>
<text x="151.4" y="190.5">11</text>
<text x="166.7" y="190.5">10</text>
<text x="35" y="199.9">1</text>
<text x="85" y="199.9">2</text>
<text x="135" y="199.9">3</text>
<text x="185" y="199.9">4</text>
<text x="235" y="199.9">5</text>
<text x="285" y="199.9">6</text>
</g>
<g font-size="1.8" fill="#008484">
<text x="109.3" y="34.5">PWR_FLAG</text>
<text x="120.1" y="34">VCC</text>
<text x="64.2" y="41.6">VCC</text>
<text x="112.8" y="46.6">A1</text>
<text x="120" y="46.2" transform="rotate(-90 120 46.2)">+5v</text>
<text x="122.6" y="46.2" transform="rotate(-90 122.6 46.2)">+5v</text>
<text x="127.6" y="47.2" transform="rotate(-90 127.6 47.2)">+12v</text>
<text x="130.2" y="46.7" transform="rotate(-90 130.2 46.7)">-12v</text>
<text x="133.9" y="46.6">D0</text>
<text x="173.7" y="46.6">A0</text>
<text x="189.8" y="46.6">D0</text>
<text x="209.2" y="46.7">68R</text>
<text x="47.8" y="49.2">C1</text>
<text x="54.1" y="49.2">C2</text>
<text x="60.5" y="49.2">C3</text>
<text x="66.8" y="49.2">C4</text>
<text x="112.8" y="51.7">A3</text>
<text x="112.8" y="49.1">A2</text>
<text x="133.9" y="49.1">D1</text>
<text x="133.9" y="51.7">D2</text>
<text x="173.7" y="49.1">A1</text>
<text x="173.7" y="51.7">A2</text>
<text x="189.8" y="51.7">D2</text>
<text x="189.8" y="49.1">D1</text>
<text x="209.2" y="49.2">68R</text>
<text x="209.2" y="51.8">68R</text>
<text x="48" y="54.3">0.1uF</text>
<text x="54.3" y="54.3">0.1uF</text>
<text x="60.7" y="54.3">0.1uF</text>
<text x="67" y="54.3">0.1uF</text>
<text x="112.8" y="56.8">A5</text>
<text x="112.8" y="59.3">A6</text>
<text x="112.8" y="54.2">A4</text>
<text x="133.9" y="54.2">D3</text>
<text x="133.9" y="56.8">D4</text>
<text x="133.9" y="59.3">D5</text>
<text x="173.7" y="56.8">IOW</text>
<text x="173.7" y="59.3">IOR</text>
<text x="189.8" y="59.3">D5</text>
<text x="189.8" y="56.8">D4</text>
<text x="189.8" y="54.2">D3</text>
<text x="209.2" y="54.3">68R</text>
<text x="209.2" y="56.8">68R</text>
<text x="209.2" y="59.4">68R</text>
<text x="64.1" y="61.9">GND</text>
<text x="112.8" y="64.4">A8</text>
<text x="112.8" y="61.8">A7</text>
<text x="133.9" y="64.4">D7</text>
<text x="133.9" y="61.8">D6</text>
<text x="173.7" y="64.4">CS0</text>
<text x="189.8" y="64.4">D7</text>
<text x="189.8" y="61.8">D6</text>
<text x="209.2" y="61.9">68R</text>
<text x="209.2" y="64.5">68R</text>
<text x="112.8" y="66.9">A9</text>
<text x="112.8" y="69.5">A10</text>
<text x="133.9" y="66.9">D8</text>
<text x="133.9" y="69.5">D9</text>
<text x="173.7" y="66.9">CS1</text>
<text x="189.8" y="66.9">D8</text>
<text x="189.8" y="69.5">D9</text>
<text x="209.2" y="67">68R</text>
<text x="209.2" y="69.5">68R</text>
<text x="112.8" y="72">A11</text>
<text x="112.8" y="74.5">A12</text>
<text x="112.8" y="77.1">A13</text>
<text x="132.9" y="74.5">D11</text>
<text x="132.9" y="72">D10</text>
<text x="132.9" y="77.1">D12</text>
<text x="173.7" y="77.1">DMARQ</text>
<text x="173.7" y="74.5">INTRQ</text>
<text x="173.7" y="72">IORDY</text>
<text x="188.8" y="72">D10</text>
<text x="188.8" y="74.5">D11</text>
<text x="188.8" y="77.1">D12</text>
<text x="209.2" y="72.1">68R</text>
<text x="209.2" y="74.6">68R</text>
<text x="209.2" y="77.2">68R</text>
<text x="112.8" y="79.6">A14</text>
<text x="112.8" y="82.2">A15</text>
<text x="132.9" y="82.2">D14</text>
<text x="132.9" y="79.6">D13</text>
<text x="173.7" y="79.6">DMACK</text>
<text x="188.8" y="79.6">D13</text>
<text x="188.8" y="82.2">D14</text>
<text x="209.2" y="79.7">68R</text>
<text x="209.2" y="82.2">68R</text>
<text x="112.8" y="89.8">A18</text>
<text x="112.8" y="84.7">A16</text>
<text x="112.8" y="87.2">A17</text>
<text x="132.9" y="84.7">D15</text>
<text x="173.7" y="84.7">IOCS16</text>
<text x="173.7" y="89.8">PDIAG</text>
<text x="173.7" y="87.2">PSYNC:CSEL</text>
<text x="188.8" y="84.7">D15</text>
<text x="209.2" y="84.8">68R</text>
<text x="213" y="86">R16</text>
<text x="112.8" y="92.3">A19</text>
<text x="112.8" y="94.9">A20</text>
<text x="132.6" y="93.6">LDS</text>
<text x="132.7" y="91.1">R/W</text>
<text x="173.7" y="94.9">RESET</text>
<text x="184.9" y="94.9">ACTLED</text>
<text x="112.8" y="99.9">A22</text>
<text x="112.8" y="97.4">A21</text>
<text x="132.4" y="96.1">UDS</text>
<text x="133.7" y="98.7">AS</text>
<text x="175.9" y="100.8" transform="rotate(-90 175.9 100.8)">GND</text>
<text x="178.4" y="100.8" transform="rotate(-90 178.4 100.8)">GND</text>
<text x="181" y="100.8" transform="rotate(-90 181 100.8)">GND</text>
<text x="183.5" y="100.8" transform="rotate(-90 183.5 100.8)">GND</text>
<text x="186.1" y="100.8" transform="rotate(-90 186.1 100.8)">GND</text>
<text x="188.6" y="100.8" transform="rotate(-90 188.6 100.8)">GND</text>
<text x="191.1" y="100.8" transform="rotate(-90 191.1 100.8)">GND</text>
<text x="32.9" y="106" transform="rotate(-90 32.9 106)">74LS04</text>
<text x="39" y="104.7" transform="rotate(-90 39 104.7)">U3A</text>
<text x="41.8" y="106" transform="rotate(-90 41.8 106)">74LS04</text>
<text x="47.9" y="104.7" transform="rotate(-90 47.9 104.7)">U3B</text>
<text x="50.7" y="106" transform="rotate(-90 50.7 106)">74LS04</text>
<text x="56.8" y="104.7" transform="rotate(-90 56.8 104.7)">U3C</text>
<text x="112.8" y="107.6">INT2</text>
<text x="112.8" y="102.5">A23</text>
<text x="132.6" y="103.8">RST</text>
<text x="132.7" y="106.3">HLT</text>
<text x="112.8" y="110.1">INT6</text>
<text x="129.7" y="113.9">BGACK</text>
<text x="133.6" y="111.4">BR</text>
<text x="180.9" y="112.7">GND</text>
<text x="112.8" y="115.2">IPL0</text>
<text x="112.8" y="117.7">IPL1</text>
<text x="129.9" y="119">DTACK</text>
<text x="133.5" y="116.5">BG</text>
<text x="112.8" y="125.3">FC0</text>
<text x="112.8" y="120.3">IPL2</text>
<text x="131.1" y="124.1">BERR</text>
<text x="212.8" y="125.4">74LS00</text>
<text x="214.1" y="121.6">U5A</text>
<text x="112.8" y="127.9">FC1</text>
<text x="112.8" y="130.4">FC2</text>
<text x="132.2" y="129.2">VMA</text>
<text x="132.5" y="126.6">VPA</text>
<text x="238.2" y="127.1" transform="rotate(-90 238.2 127.1)">D1</text>
<text x="243.3" y="127.7" transform="rotate(-90 243.3 127.7)">LED</text>
<text x="45" y="134.2" transform="rotate(-90 45 134.2)">74LS08</text>
<text x="47.5" y="132.8" transform="rotate(-90 47.5 132.8)">U6A</text>
<text x="56.4" y="134.2" transform="rotate(-90 56.4 134.2)">74LS08</text>
<text x="59" y="132.8" transform="rotate(-90 59 132.8)">U6B</text>
<text x="67.8" y="134.2" transform="rotate(-90 67.8 134.2)">74LS08</text>
<text x="70.4" y="132.8" transform="rotate(-90 70.4 132.8)">U6C</text>
<text x="79.3" y="134.2" transform="rotate(-90 79.3 134.2)">74LS08</text>
<text x="81.8" y="132.8" transform="rotate(-90 81.8 132.8)">U6D</text>
<text x="112.8" y="135.5">CCK</text>
<text x="131.5" y="135.5">7MHz</text>
<text x="240.6" y="137" transform="rotate(-90 240.6 137)">330R</text>
<text x="112.8" y="138">CCKQ</text>
<text x="112.8" y="140.6">CDAC</text>
<text x="112.8" y="143.1">OVR</text>
<text x="131.3" y="138">ECLK</text>
<text x="238.1" y="143.2">GND</text>
<text x="239.3" y="140.3" transform="rotate(-90 239.3 140.3)">R17</text>
<text x="112.8" y="145.7">CONFIG</text>
<text x="112.8" y="148.2">XRDY</text>
<text x="133.6" y="148.2">NC</text>
<text x="112.8" y="155.8">GND</text>
<text x="112.8" y="150.7">PALOPE</text>
<text x="132.2" y="155.8">GND</text>
<text x="133.6" y="150.7">NC</text>
<text x="112.8" y="158.4">GND</text>
<text x="112.8" y="160.9">GND</text>
<text x="120" y="161.8" transform="rotate(-90 120 161.8)">GND</text>
<text x="122.6" y="161.8" transform="rotate(-90 122.6 161.8)">GND</text>
<text x="125.1" y="161.8" transform="rotate(-90 125.1 161.8)">GND</text>
<text x="127.6" y="161.8" transform="rotate(-90 127.6 161.8)">GND</text>
<text x="130.2" y="161.8" transform="rotate(-90 130.2 161.8)">GND</text>
<text x="132.2" y="158.4">GND</text>
<text x="132.2" y="160.9">GND</text>
<text x="53.9" y="164.6" transform="rotate(-90 53.9 164.6)">74LS08</text>
<text x="56.4" y="163.3" transform="rotate(-90 56.4 163.3)">U7A</text>
<text x="70.4" y="164.6" transform="rotate(-90 70.4 164.6)">74LS08</text>
<text x="72.9" y="163.3" transform="rotate(-90 72.9 163.3)">U7B</text>
<text x="96.6" y="166.6">PWR_FLAG</text>
<text x="153.1" y="164.6" transform="rotate(-90 153.1 164.6)">U5B</text>
<text x="156.9" y="165.9" transform="rotate(-90 156.9 165.9)">74LS00</text>
<text x="164.5" y="164.6" transform="rotate(-90 164.5 164.6)">U5C</text>
<text x="168.4" y="165.9" transform="rotate(-90 168.4 165.9)">74LS00</text>
<text x="94.9" y="172.9">74LS04</text>
<text x="122.5" y="172.4">GND</text>
<text x="96.2" y="179">U3D</text>
<text x="70.6" y="191.5">74LS08</text>
<text x="71.9" y="188.9">U7D</text>
<text x="101" y="188.9">74LS08</text>
<text x="102.4" y="186.4">U7C</text>
<text x="163.3" y="188.5">U3E</text>
<text x="161.7" y="194.6">74LS04</text>
</g>
</svg>
